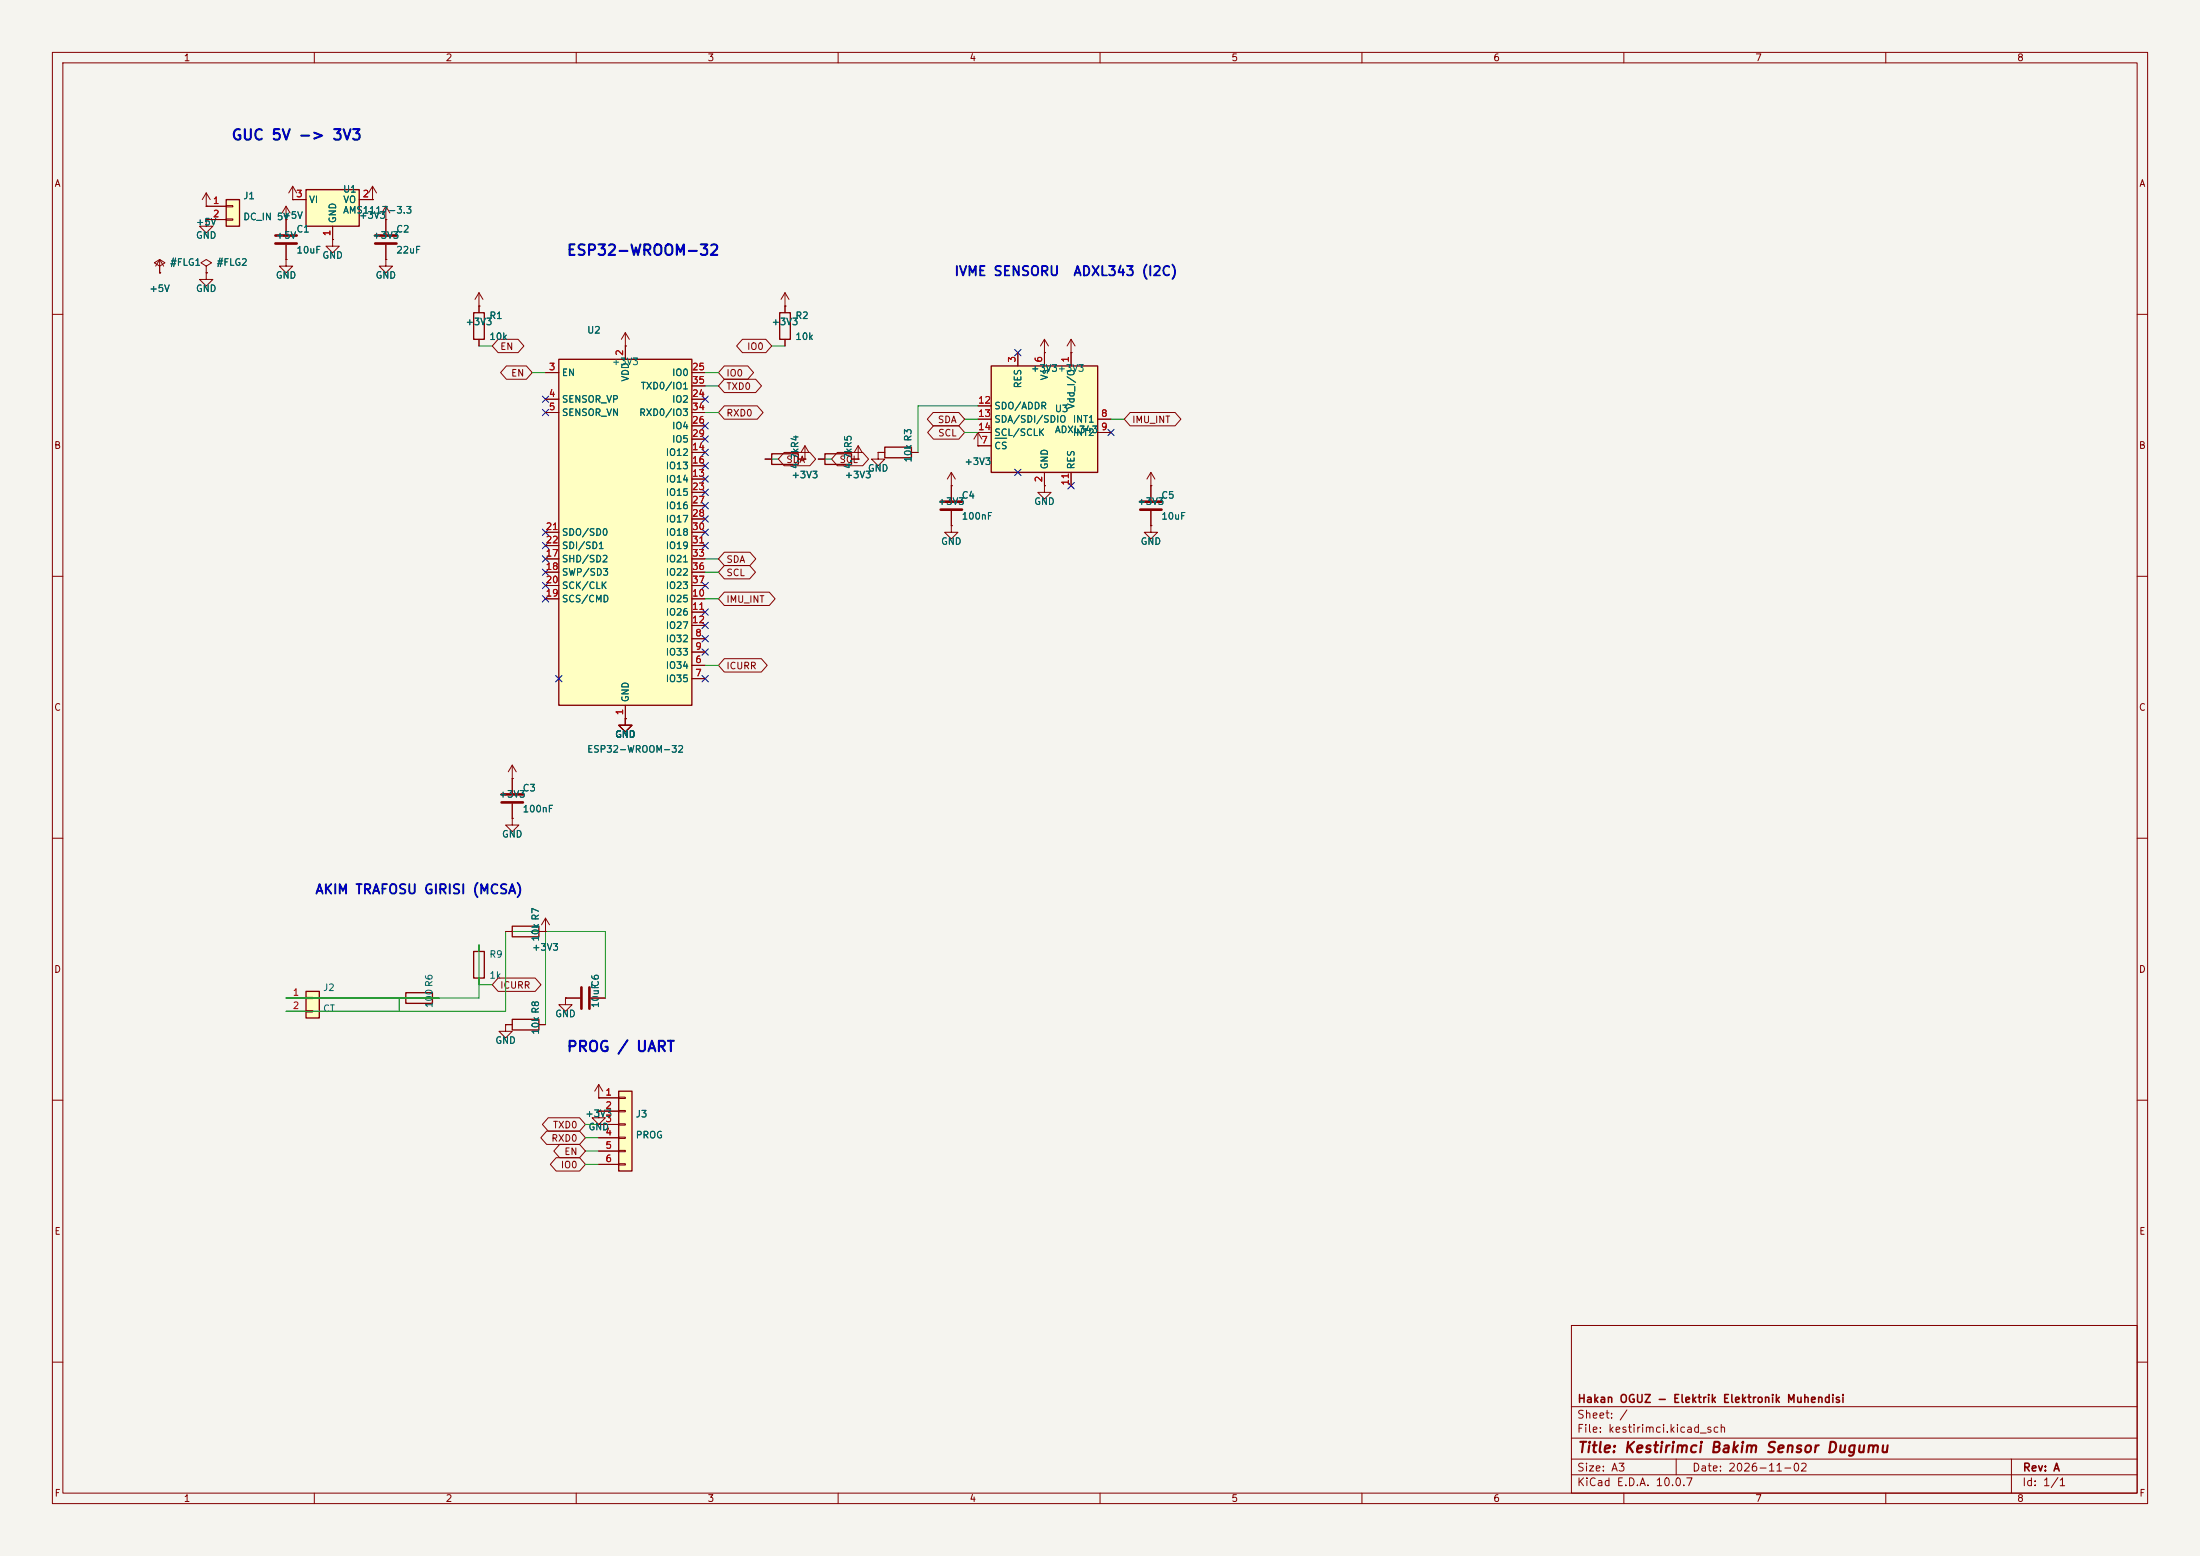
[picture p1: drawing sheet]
<svg xmlns="http://www.w3.org/2000/svg" width="420mm" height="297mm" viewBox="0 0 420 297" stroke-linecap="round" stroke-linejoin="round" font-family="sans-serif">
<path d="M0 0h420v297h-420z" fill="#f5f4ef" stroke="#f5f4ef" stroke-width=".19"/>
<g fill="none" stroke="#840000" stroke-width=".19">
<path d="M10 10h400v277h-400zM12 12h396v273h-396zM60 10v2M110 10v2M160 10v2M210 10v2M260 10v2M310 10v2M360 10v2M149.9 58.4h.1M149.9 55.9l-.8 1.3M149.9 55.9l.7 1.3"/>
<path d="M149.9 55.9v2.5M10 60h2M408 60h2M10 110h2M408 110h2M10 160h2M408 160h2M10 210h2M408 210h2M300 253h108v32h-108zM10 260h2M300 278.5h108"/>
<path d="M300 274.5h108M300 268.5h108M320 278.5v3M384 278.5v6.5M408 260h2M60 285v2M110 285v2M160 285v2M210 285v2M260 285v2M300 281.5h108M310 285v2"/>
<path d="M360 285v2"/>
</g>
<path d="M118.1 208.3h2.5v15.2h-2.5z" fill="#ffffc2"/>
<path d="M90.4 59.7h2.1v5.1h-2.1zM118.1 208.3h2.5v15.2h-2.5z" fill="none" stroke="#840000" stroke-width=".25"/>
<g fill="none" stroke="#840000" stroke-width=".19">
<path d="M91.4 58.4h.1M91.4 55.9v3.8M91.4 55.9l-.7 1.3M91.4 55.9l.8 1.3M91.4 64.8v1.2M204.5 67.3h.1M204.5 64.8l-.8 1.2M204.5 64.8l.7 1.2M204.5 64.8v2.5M181.6 92.7h.1M181.6 90.2l-.8 1.2M181.6 90.2l.8 1.2"/>
<path d="M181.6 90.2v5.3M181.6 97.5v2.8M186.7 85.1h.1M186.7 82.6l-.8 1.2M186.7 82.6l.8 1.2M186.7 82.6v2.5M181.6 100.3v1.3h1.3l-1.3 1.3-1.3-1.3h1.3M181.6 100.3h.1M114.3 212.1v1.3h1.3l-1.3 1.2-1.3-1.2h1.3M114.3 212.1h.1M114.3 209.6h3.8M114.3 212.1h3.8"/>
<path d="M114.3 214.6h3.8M114.3 217.2h3.8M114.3 219.7h3.8M118.1 209.4h1.3v.3h-1.3zM118.1 212h1.3v.2h-1.3zM118.1 214.5h1.3v.3h-1.3zM118.1 217h1.3v.3h-1.3zM118.1 219.6h1.3v.2h-1.3zM114.3 222.2h3.8M118.1 222.1h1.3v.3h-1.3z"/>
</g>
<path d="M179.6 95.8h4M179.6 97.3h4" fill="none" stroke="#840000" stroke-width=".51"/>
<path d="M189.2 69.9h20.3v20.3h-20.3z" fill="#ffffc2"/>
<path d="M148.8 59.7h2.1v5.1h-2.1zM189.2 69.9h20.3v20.3h-20.3zM147.3 86.6h5.1v2h-5.1zM157.5 86.6h5.1v2h-5.1zM168.9 85.3h5.1v2.1h-5.1zM97.8 176.8h5.1v2h-5.1zM77.5 189.5h5v2h-5zM90.4 181.6h2.1v5.1h-2.1z" fill="none" stroke="#840000" stroke-width=".25"/>
<g fill="none" stroke="#840000" stroke-width=".19">
<path d="M30.5 52.1h.1M30.5 50.8l1-.6-1-.7-1 .7 1 .6v1.3M30.5 49.5l-.8 1.3M30.5 49.5l.7 1.3M30.5 49.5v2.6M39.4 50.8l1-.6-1-.7-1 .7 1 .6v1.3M39.4 52.1h.1M39.4 52.1v1.2h1.2l-1.2 1.3-1.3-1.3h1.3M54.6 49.5v1.3h1.3l-1.3 1.3-1.3-1.3h1.3M54.6 49.5h.1M149.9 58.4v1.3M149.9 64.8v1.2"/>
<path d="M186.7 77.5h2.5M194.3 67.3v2.6M199.4 67.3h.1M199.4 64.8v5.1M199.4 64.8l-.8 1.2M199.4 64.8l.8 1.2M204.5 67.3v2.6M146 87.6h1.3M152.4 87.6h1.3M153.7 87.6h.1M153.7 85.1l-.8 1.3M153.7 85.1l.7 1.3"/>
<path d="M153.7 85.1v2.5M156.2 87.6h1.3M162.6 87.6h1.2M163.8 87.6h.1M163.8 85.1l-.7 1.3M163.8 85.1l.8 1.3M163.8 85.1v2.5M167.6 86.4v1.2h1.3l-1.3 1.3-1.2-1.3h1.2M167.6 86.4h.1M167.6 86.4h1.3M174 86.4h1.3M186.7 85.1h2.5"/>
<path d="M186.7 80h2.5M186.7 82.6h2.5M199.4 90.2v2.5M204.5 90.2v2.5M209.5 80h2.6M209.5 82.6h2.6M97.8 148.6h.1M97.8 146.1l-.8 1.2M97.8 146.1l.8 1.2M97.8 146.1v2.5M96.5 177.8h1.3M102.9 177.8h1.2"/>
<path d="M104.1 177.8h.1M104.1 175.3l-.7 1.2M104.1 175.3l.8 1.2M104.1 175.3v2.5M76.2 190.5h1.3M82.5 190.5h1.3M91.4 180.3v1.3M91.4 186.7v1.3"/>
</g>
<path d="M190 83.6h2.2" fill="none" stroke="#006464" stroke-width=".19"/>
<path d="M58.4 36.2h10.2v7h-10.2z" fill="#ffffc2"/>
<path d="M58.4 36.2h10.2v7h-10.2z" fill="none" stroke="#840000" stroke-width=".25"/>
<g fill="none" stroke="#840000" stroke-width=".19">
<path d="M39.4 39.4h.1M39.4 36.8l-.8 1.3M39.4 36.8l.7 1.3M39.4 36.8v2.6M55.9 38.1h2.5M68.6 38.1h2.5M71.1 38.1h.1M71.1 35.6l-.7 1.2M71.1 35.6l.8 1.2M71.1 35.6v2.5M73.7 39.4v5.3M73.7 39.4l-.8 1.2"/>
<path d="M73.7 39.4l.7 1.2M39.4 41.9v1.3h1.2l-1.2 1.3-1.3-1.3h1.3M39.4 41.9h.1M63.5 45.7v1.3h1.3l-1.3 1.3-1.3-1.3h1.3M63.5 45.7h.1M63.5 43.2v2.5M73.7 41.9h.1M73.7 49.5v1.3h1.2l-1.2 1.3-1.3-1.3h1.3M73.7 49.5h.1M73.7 46.7v2.8M97.8 148.6v2.8M97.8 153.4v2.8"/>
</g>
<path d="M71.6 45h4.1M71.6 46.5h4.1M95.8 151.6h4M95.8 153.2h4" fill="none" stroke="#840000" stroke-width=".51"/>
<path d="M43.2 38.1h2.5v5.1h-2.5z" fill="#ffffc2"/>
<path d="M43.2 38.1h2.5v5.1h-2.5z" fill="none" stroke="#840000" stroke-width=".25"/>
<g fill="none" stroke="#840000" stroke-width=".19">
<path d="M39.4 39.4h3.8M43.2 39.2h1.2v.3h-1.2zM54.6 39.4v5.3M54.6 39.4l-.8 1.2M54.6 39.4l.8 1.2M55.9 38.1h.1M55.9 35.6l-.8 1.2M55.9 35.6l.7 1.2M55.9 35.6v2.5M39.4 41.9h3.8M43.2 41.8h1.2v.2h-1.2zM54.6 41.9h.1"/>
<path d="M54.6 46.7v2.8M119.4 66h.1M119.4 63.5l-.8 1.3M119.4 63.5l.7 1.3M119.4 63.5v2.5M119.4 137.2v1.2h1.2l-1.2 1.3-1.3-1.3h1.3M119.4 137.2h.1M97.8 156.2v1.3h1.3l-1.3 1.3-1.3-1.3h1.3M97.8 156.2h.1"/>
</g>
<path d="M52.6 45h4M52.6 46.5h4" fill="none" stroke="#840000" stroke-width=".51"/>
<path d="M58.4 189.2h2.6v5.1h-2.6z" fill="#ffffc2"/>
<path d="M58.4 189.2h2.6v5.1h-2.6z" fill="none" stroke="#840000" stroke-width=".25"/>
<path d="M54.6 190.5h3.8M54.6 193h3.8M58.4 190.4h1.3v.2h-1.3zM58.4 192.9h1.3v.3h-1.3z" fill="none" stroke="#840000" stroke-width=".19"/>
<path d="M106.7 68.6h25.4v66h-25.4z" fill="#ffffc2"/>
<path d="M106.7 68.6h25.4v66h-25.4zM97.8 194.6h5.1v2h-5.1z" fill="none" stroke="#840000" stroke-width=".25"/>
<g fill="none" stroke="#840000" stroke-width=".19">
<path d="M39.4 39.4h.1M39.4 39.4h3.8M55.9 38.1h.1M55.9 38.1h2.5M68.6 38.1h2.5M71.1 38.1h.1M30.5 52.1h.1M39.4 52.1h.1M39.4 41.9h.1M39.4 41.9h3.8M54.6 49.5h.1M54.6 41.9h.1"/>
<path d="M54.6 41.9v2.8M54.6 46.7v2.8M63.5 45.7h.1M63.5 43.2v2.5M73.7 41.9h.1M73.7 49.5h.1M73.7 41.9v2.8M73.7 46.7v2.8M91.4 58.4h.1M91.4 58.4v1.3M149.9 58.4h.1M149.9 58.4v1.3"/>
<path d="M91.4 64.8v1.2M95.1 64.8h3.8l1.1 1.2-1.1 1.3h-3.8l-1.1-1.3zM96.7 69.8h3.8l1.1 1.3-1.1 1.3h-3.8l-1.1-1.3zM104.1 71.1h2.6M104.1 76.2h2.6M104.1 78.7h2.6M119.4 66h.1M119.4 66v2.6M132.1 71.1h2.5M132.1 76.2h2.5M132.1 78.7h2.5M132.1 73.7h2.5"/>
<path d="M138.3 72.4h6l1.1 1.3-1.1 1.2h-6l-1.1-1.2zM138.3 69.8h4.5l1.1 1.3-1.1 1.3h-4.5l-1.1-1.3zM138.3 77.5h6.3l1.1 1.2-1.1 1.3h-6.3l-1.1-1.3zM141.7 64.8h4.5l1.1 1.2-1.1 1.3h-4.5l-1.1-1.3zM149.9 64.8v1.2M178.1 78.7h4.9l1.1 1.3-1.1 1.3h-4.9l-1.1-1.3zM186.7 77.5h2.5M194.3 67.3v2.6M199.4 67.3h.1M199.4 67.3v2.6M204.5 67.3h.1M204.5 67.3v2.6"/>
<path d="M215.7 78.7h8.6l1.1 1.3-1.1 1.3h-8.6l-1.1-1.3zM132.1 91.4h2.5M132.1 86.4h2.5M132.1 88.9h2.5M132.1 94h2.5M132.1 81.3h2.5M132.1 96.5h2.5M132.1 99.1h2.5M132.1 83.8h2.5M146 87.6h1.3M149.7 86.4h4.9l1.1 1.2-1.1 1.3h-4.9l-1.1-1.3zM152.4 87.6h1.3"/>
<path d="M153.7 87.6h.1M156.2 87.6h1.3M159.9 86.4h4.8l1.1 1.2-1.1 1.3h-4.8l-1.2-1.3zM162.6 87.6h1.2M163.8 87.6h.1M167.6 86.4h.1M167.6 86.4h1.3M174 86.4h1.3M178.2 81.3h4.8l1.1 1.3-1.1 1.2h-4.8l-1.1-1.2zM181.6 92.7h.1M181.6 92.7v2.8M181.6 97.5v2.8"/>
<path d="M186.7 85.1h.1M186.7 85.1h2.5M186.7 80h2.5M186.7 82.6h2.5M199.4 92.7v1.3h1.3l-1.3 1.3-1.3-1.3h1.3M199.4 92.7h.1M199.4 90.2v2.5M204.5 90.2v2.5M209.5 80h2.6M209.5 82.6h2.6M219.7 92.7h.1M219.7 90.2v5.3"/>
<path d="M219.7 97.5v2.8M219.7 90.2l-.8 1.2M219.7 90.2l.8 1.2M104.1 114.3h2.6M104.1 106.7h2.6M104.1 109.2h2.6M104.1 111.8h2.6M104.1 101.6h2.6M104.1 104.1h2.6M132.1 114.3h2.5M132.1 116.8h2.5M132.1 119.4h2.5"/>
<path d="M132.1 106.7h2.5M132.1 109.2h2.5M132.1 111.8h2.5M132.1 101.6h2.5M132.1 104.1h2.5M138.3 107.9h4.8l1.1 1.3-1.1 1.3h-4.8l-1.1-1.3zM138.3 105.4h4.9l1.1 1.3-1.1 1.3h-4.9l-1.1-1.3zM138.3 113h8.6l1.1 1.3-1.1 1.3h-8.6l-1.1-1.3zM181.6 100.3h.1M219.7 100.3v1.3h1.3l-1.3 1.3-1.3-1.3h1.3M219.7 100.3h.1M119.4 137.2v1.2h1.2l-1.2 1.3-1.3-1.3h1.3"/>
<path d="M119.4 137.2h.1M119.4 134.6v2.6M132.1 127h2.5M132.1 129.5h2.5M132.1 121.9h2.5M132.1 124.5h2.5M138.3 125.7h7.1l1.1 1.3-1.1 1.3h-7.1l-1.1-1.3zM97.8 148.6h.1M97.8 156.2h.1M97.8 148.6v2.8M97.8 153.4v2.8M96.5 177.8h1.3"/>
<path d="M102.9 177.8h1.2M104.1 177.8h.1M95.1 186.7h7.1l1.1 1.3-1.1 1.2h-7.1l-1.1-1.2zM96.5 195.6v1.3h1.3l-1.3 1.2-1.3-1.2h1.3M96.5 195.6h.1M96.5 195.6h1.3M102.9 195.6h1.2M107.9 190.5v1.3h1.3l-1.3 1.2-1.2-1.2h1.2M107.9 190.5h.1M107.9 190.5h2.8M112.8 190.5h2.8M104.4 215.9h6.2l1.2 1.3-1.2 1.2h-6.2l-1.2-1.2z"/>
<path d="M104.7 213.4h5.9l1.2 1.2-1.2 1.3h-5.9l-1.2-1.3zM106.8 218.4h3.8l1.2 1.3-1.2 1.3h-3.8l-1.1-1.3zM114.3 209.6h.1M114.3 212.1h.1M114.3 207l-.8 1.3M114.3 207l.8 1.3M114.3 207v2.6M114.3 209.6h3.8M114.3 212.1h3.8M114.3 214.6h3.8M114.3 217.2h3.8M114.3 219.7h3.8"/>
<path d="M106.2 221h4.4l1.2 1.2-1.2 1.3h-4.4l-1.1-1.3zM114.3 222.2h3.8"/>
</g>
<path d="M217.7 95.8h4M217.7 97.3h4M111 188.5v4M112.5 188.5v4" fill="none" stroke="#840000" stroke-width=".51"/>
<g fill="none" stroke="#009600" stroke-width=".19">
<path d="M91.4 66h2.6M101.6 71.1h2.5M134.6 71.1h2.6M134.6 73.7h2.6M134.6 78.7h2.6M147.3 66h2.6M186.7 77.5h-11.4v8.9M146 87.6h2.6M156.2 87.6h2.5M184.1 80h2.6M184.1 82.6h2.6M212.1 80h2.5"/>
<path d="M134.6 106.7h2.6M134.6 109.2h2.6M134.6 114.3h2.6M134.6 127h2.6M104.1 177.8v17.8M76.2 190.5v2.5M91.4 180.3v10.2h-36.8M91.4 188h2.6M115.6 190.5v-12.7h-19.1v15.2h-41.9M111.8 214.6h2.5M111.8 217.2h2.5M111.8 219.7h2.5"/>
<path d="M111.8 222.2h2.5"/>
</g>
<g fill="none" stroke="#000084" stroke-width=".19">
<path d="M103.5 75.6l1.2 1.2M103.5 78.1l1.2 1.2M104.7 75.6l-1.2 1.2M104.7 78.1l-1.2 1.2M134 75.6l1.2 1.2M135.2 75.6l-1.2 1.2M193.7 66.7l1.2 1.2M194.9 66.7l-1.2 1.2M134 88.3l1.2 1.2M134 98.5l1.2 1.2M134 80.7l1.2 1.2M134 83.2l1.2 1.2"/>
<path d="M134 85.8l1.2 1.2M134 90.8l1.2 1.2M134 93.4l1.2 1.2M134 95.9l1.2 1.2M135.2 88.3l-1.2 1.2M135.2 80.7l-1.2 1.2M135.2 98.5l-1.2 1.2M135.2 83.2l-1.2 1.2M135.2 85.8l-1.2 1.2M135.2 90.8l-1.2 1.2M135.2 93.4l-1.2 1.2M135.2 95.9l-1.2 1.2"/>
<path d="M193.7 89.6l1.2 1.2M194.9 89.6l-1.2 1.2M203.9 92.1l1.2 1.2M205.1 92.1l-1.2 1.2M211.5 81.9l1.2 1.3M212.7 81.9l-1.2 1.3M103.5 106.1l1.2 1.2M103.5 108.6l1.2 1.2M103.5 111.2l1.2 1.2M103.5 103.5l1.2 1.2M103.5 113.7l1.2 1.2M103.5 101l1.2 1.2"/>
<path d="M104.7 106.1l-1.2 1.2M104.7 108.6l-1.2 1.2M104.7 111.2l-1.2 1.2M104.7 103.5l-1.2 1.2M104.7 113.7l-1.2 1.2M104.7 101l-1.2 1.2M134 103.5l1.2 1.2M134 116.2l1.2 1.2M134 111.2l1.2 1.2M134 101l1.2 1.2M134 118.8l1.2 1.2M135.2 103.5l-1.2 1.2"/>
<path d="M135.2 116.2l-1.2 1.2M135.2 111.2l-1.2 1.2M135.2 101l-1.2 1.2M135.2 118.8l-1.2 1.2M106.1 128.9l1.2 1.2M107.3 128.9l-1.2 1.2M134 123.9l1.2 1.2M134 121.3l1.2 1.2M134 128.9l1.2 1.2M135.2 123.9l-1.2 1.2M135.2 121.3l-1.2 1.2M135.2 128.9l-1.2 1.2"/>
</g>
<path d="M190 83.6h2.2" fill="none" stroke="#006464" stroke-width=".19"/>
<g font-size="2" fill="#0000c2">
<text x="44.1" y="27.3">GUC 5V -&gt; 3V3</text>
<text x="108.1" y="49.3">ESP32-WROOM-32</text>
<text x="108.1" y="201.3">PROG / UART</text>
</g>
<text font-size="2" fill="#840000" x="301" y="277.8">Title: Kestirimci Bakim Sensor Dugumu</text>
<g font-size="1.8" fill="#0000c2">
<text x="182.1" y="53.1">IVME SENSORU</text>
<text x="204.8" y="53.1">ADXL343 (I2C)</text>
<text x="60.1" y="171.1">AKIM TRAFOSU GIRISI (MCSA)</text>
</g>
<g font-size="1.5" fill="#840000">
<text x="301" y="268.1">Hakan OGUZ - Elektrik Elektronik Muhendisi</text>
<text x="300.9" y="273.8">File: kestirimci.kicad_sch</text>
<text x="300.9" y="271.1">Sheet: /</text>
<text x="300.9" y="281.2">Size: A3</text>
<text x="322.9" y="281.2">Date: 2026-11-02</text>
<text x="386" y="281.2">Rev: A</text>
<text x="300.9" y="284">KiCad E.D.A. 10.0.7</text>
<text x="385.9" y="284">Id: 1/1</text>
</g>
<g font-size="1.3" fill="#840000">
<text x="35" y="12">1</text>
<text x="85" y="12">2</text>
<text x="135" y="12">3</text>
<text x="185" y="12">4</text>
<text x="235" y="12">5</text>
<text x="285" y="12">6</text>
<text x="335" y="12">7</text>
<text x="385" y="12">8</text>
<text x="10.3" y="36">A</text>
<text x="408.3" y="36">A</text>
<text x="95.4" y="67.1">EN</text>
<text x="142.5" y="67.1">IO0</text>
<text x="97.5" y="72.2">EN</text>
<text x="138.6" y="74.7">TXD0</text>
<text x="138.6" y="72.2">IO0</text>
<text x="138.6" y="79.8">RXD0</text>
<text x="178.9" y="81.1">SDA</text>
<text x="179" y="83.6">SCL</text>
<text x="216" y="81.1">IMU_INT</text>
<text x="10.2" y="86">B</text>
<text x="150" y="88.7">SDA</text>
<text x="160.2" y="88.7">SCL</text>
<text x="408.2" y="86">B</text>
<text x="138.6" y="107.7">SDA</text>
<text x="138.6" y="110.3">SCL</text>
<text x="138.6" y="115.4">IMU_INT</text>
<text x="138.6" y="128.1">ICURR</text>
<text x="10.2" y="136">C</text>
<text x="408.2" y="136">C</text>
<text x="10.2" y="186">D</text>
<text x="408.2" y="186">D</text>
<text x="95.4" y="189">ICURR</text>
<text x="105.4" y="215.7">TXD0</text>
<text x="105.1" y="218.2">RXD0</text>
<text x="107.6" y="220.8">EN</text>
<text x="107" y="223.3">IO0</text>
<text x="10.3" y="236">E</text>
<text x="408.3" y="236">E</text>
<text x="10.3" y="286">F</text>
<text x="35" y="287">1</text>
<text x="85" y="287">2</text>
<text x="135" y="287">3</text>
<text x="185" y="287">4</text>
<text x="235" y="287">5</text>
<text x="285" y="287">6</text>
<text x="335" y="287">7</text>
<text x="385" y="287">8</text>
<text x="408.3" y="286">F</text>
</g>
<g font-size="1.3" fill="#a90000">
<text x="40.5" y="39.2">1</text>
<text x="40.5" y="41.8">2</text>
<text x="56.4" y="38">3</text>
<text x="69.1" y="38">2</text>
<text x="63.4" y="45.2" transform="rotate(-90 63.4 45.2)">1</text>
<text x="104.7" y="71">3</text>
<text x="119.2" y="68" transform="rotate(-90 119.2 68)">2</text>
<text x="132" y="71">25</text>
<text x="194.2" y="69.3" transform="rotate(-90 194.2 69.3)">3</text>
<text x="199.3" y="69.3" transform="rotate(-90 199.3 69.3)">6</text>
<text x="204.3" y="69.3" transform="rotate(-90 204.3 69.3)">1</text>
<text x="104.7" y="76.1">4</text>
<text x="132" y="76.1">24</text>
<text x="132" y="73.5">35</text>
<text x="186.6" y="77.3">12</text>
<text x="104.7" y="78.6">5</text>
<text x="132" y="81.1">26</text>
<text x="132" y="83.7">29</text>
<text x="132" y="78.6">34</text>
<text x="186.6" y="79.9">13</text>
<text x="186.6" y="82.4">14</text>
<text x="210.1" y="79.9">8</text>
<text x="210.1" y="82.4">9</text>
<text x="132" y="86.2">14</text>
<text x="132" y="88.8">16</text>
<text x="187.2" y="85">7</text>
<text x="132" y="91.3">13</text>
<text x="132" y="93.8">23</text>
<text x="199.3" y="92.2" transform="rotate(-90 199.3 92.2)">2</text>
<text x="204.3" y="92.8" transform="rotate(-90 204.3 92.8)">11</text>
<text x="104.1" y="101.5">21</text>
<text x="132" y="96.4">27</text>
<text x="132" y="98.9">28</text>
<text x="132" y="101.5">30</text>
<text x="104.1" y="106.5">17</text>
<text x="104.1" y="104">22</text>
<text x="132" y="104">31</text>
<text x="132" y="106.5">33</text>
<text x="104.1" y="109.1">18</text>
<text x="104.1" y="111.6">20</text>
<text x="132" y="109.1">36</text>
<text x="132" y="111.6">37</text>
<text x="104.1" y="114.2">19</text>
<text x="132" y="114.2">10</text>
<text x="132" y="116.7">11</text>
<text x="132" y="119.2">12</text>
<text x="132.6" y="121.8">8</text>
<text x="132.6" y="124.3">9</text>
<text x="132.6" y="126.9">6</text>
<text x="132.6" y="129.4">7</text>
<text x="119.2" y="136.6" transform="rotate(-90 119.2 136.6)">1</text>
<text x="55.8" y="190.4">1</text>
<text x="55.8" y="192.9">2</text>
<text x="115.5" y="209.4">1</text>
<text x="115.5" y="212">2</text>
<text x="115.5" y="214.5">3</text>
<text x="115.5" y="217">4</text>
<text x="115.5" y="219.6">5</text>
<text x="115.5" y="222.1">6</text>
</g>
<g font-size="1.3" fill="#006464">
<text x="46.3" y="38.3">J1</text>
<text x="58.9" y="39.1">VI</text>
<text x="65.4" y="37.1">U1</text>
<text x="65.4" y="41.1">AMS1117-3.3</text>
<text x="65.4" y="39.1">VO</text>
<text x="37.3" y="45.9">GND</text>
<text x="37.3" y="43.3">+5V</text>
<text x="46.3" y="42.3">DC_IN 5V</text>
<text x="52.5" y="45.9">+5V</text>
<text x="53.8" y="42.1">+5V</text>
<text x="56.5" y="44.7">C1</text>
<text x="64.5" y="42.7" transform="rotate(-90 64.5 42.7)">GND</text>
<text x="68.5" y="42.1">+3V3</text>
<text x="71" y="45.9">+3V3</text>
<text x="75.5" y="44.7">C2</text>
<text x="32.4" y="51">#FLG1</text>
<text x="41.3" y="51">#FLG2</text>
<text x="52.5" y="53.5">GND</text>
<text x="56.5" y="48.7">10uF</text>
<text x="61.4" y="49.7">GND</text>
<text x="71.6" y="53.5">GND</text>
<text x="75.5" y="48.7">22uF</text>
<text x="28.4" y="56">+5V</text>
<text x="37.3" y="56">GND</text>
<text x="88.8" y="62.4">+3V3</text>
<text x="93.3" y="61.2">R1</text>
<text x="93.3" y="65.2">10k</text>
<text x="112" y="64">U2</text>
<text x="147.2" y="62.4">+3V3</text>
<text x="151.7" y="61.2">R2</text>
<text x="151.7" y="65.2">10k</text>
<text x="116.7" y="70">+3V3</text>
<text x="196.7" y="71.3">+3V3+3V3</text>
<text x="107.2" y="72.1">EN</text>
<text x="107.2" y="77.2">SENSOR_VP</text>
<text x="120.3" y="72.9" transform="rotate(-90 120.3 72.9)">VDD</text>
<text x="122.2" y="74.6">TXD0/IO1</text>
<text x="128.2" y="77.2">IO2</text>
<text x="128.2" y="72.1">IO0</text>
<text x="195.3" y="74.2" transform="rotate(-90 195.3 74.2)">RES</text>
<text x="200.4" y="72.7" transform="rotate(-90 200.4 72.7)">Vs</text>
<text x="107.2" y="79.7">SENSOR_VN</text>
<text x="121.9" y="79.7">RXD0/IO3</text>
<text x="128.2" y="82.2">IO4</text>
<text x="189.7" y="78.4">SDO/ADDR</text>
<text x="189.7" y="81">SDA/SDI/SDIO</text>
<text x="189.7" y="83.5">SCL/SCLK</text>
<text x="201.3" y="79">U3</text>
<text x="201.3" y="83">ADXL343</text>
<text x="204.7" y="81">INT1</text>
<text x="204.7" y="83.5">INT2</text>
<text x="205.4" y="78.2" transform="rotate(-90 205.4 78.2)">Vdd_I/O</text>
<text x="127" y="87.3">IO12</text>
<text x="127" y="89.9">IO13</text>
<text x="128.2" y="84.8">IO5</text>
<text x="152.7" y="89.6" transform="rotate(-90 152.7 89.6)">4.7kR4</text>
<text x="162.9" y="89.6" transform="rotate(-90 162.9 89.6)">4.7kR5</text>
<text x="174.3" y="88.4" transform="rotate(-90 174.3 88.4)">10k R3</text>
<text x="184" y="89.1">+3V3</text>
<text x="189.7" y="86.1">CS</text>
<text x="200.4" y="89.7" transform="rotate(-90 200.4 89.7)">GND</text>
<text x="205.4" y="89.7" transform="rotate(-90 205.4 89.7)">RES</text>
<text x="127" y="92.4">IO14</text>
<text x="127" y="94.9">IO15</text>
<text x="151" y="91.6">+3V3</text>
<text x="161.2" y="91.6">+3V3</text>
<text x="165.6" y="90.3">GND</text>
<text x="183.5" y="95.5">C4</text>
<text x="221.6" y="95.5">C5</text>
<text x="127" y="97.5">IO16</text>
<text x="127" y="100">IO17</text>
<text x="178.9" y="96.7">+3V3</text>
<text x="183.5" y="99.5">100nF</text>
<text x="197.3" y="96.7">GND</text>
<text x="217" y="96.7">+3V3</text>
<text x="221.6" y="99.5">10uF</text>
<text x="107.2" y="107.6">SHD/SD2</text>
<text x="107.2" y="102.6">SDO/SD0</text>
<text x="107.2" y="105.1">SDI/SD1</text>
<text x="127" y="102.6">IO18</text>
<text x="127" y="105.1">IO19</text>
<text x="127" y="107.6">IO21</text>
<text x="179.5" y="104.3">GND</text>
<text x="217.6" y="104.3">GND</text>
<text x="107.2" y="110.2">SWP/SD3</text>
<text x="107.2" y="112.7">SCK/CLK</text>
<text x="127" y="110.2">IO22</text>
<text x="127" y="112.7">IO23</text>
<text x="107.2" y="115.3">SCS/CMD</text>
<text x="127" y="115.3">IO25</text>
<text x="127" y="117.8">IO26</text>
<text x="127" y="122.9">IO32</text>
<text x="127" y="125.4">IO33</text>
<text x="127" y="120.3">IO27</text>
<text x="127" y="128">IO34</text>
<text x="127" y="130.5">IO35</text>
<text x="120.3" y="134.1" transform="rotate(-90 120.3 134.1)">GND</text>
<text x="112" y="144">ESP32-WROOM-32</text>
<text x="117.3" y="141.1">GND</text>
<text x="95.1" y="152.6">+3V3</text>
<text x="99.7" y="151.4">C3</text>
<text x="99.7" y="155.4">100nF</text>
<text x="95.7" y="160.2">GND</text>
<text x="103.2" y="179.8" transform="rotate(-90 103.2 179.8)">10k R7</text>
<text x="93.3" y="183.1">R9</text>
<text x="101.5" y="181.8">+3V3</text>
<text x="61.6" y="189.5">J2</text>
<text x="93.3" y="187.1">1k</text>
<text x="114.6" y="188.5" transform="rotate(-90 114.6 188.5)">C6</text>
<text x="61.6" y="193.5">CT</text>
<text x="82.9" y="192.5" transform="rotate(-90 82.9 192.5)">100R6</text>
<text x="103.2" y="197.6" transform="rotate(-90 103.2 197.6)">10k R8</text>
<text x="105.9" y="194.5">GND</text>
<text x="114.6" y="192.5" transform="rotate(-90 114.6 192.5)">10uF</text>
<text x="94.5" y="199.5">GND</text>
<text x="111.6" y="213.5">+3V3</text>
<text x="121.3" y="213.6">J3</text>
<text x="112.2" y="216.1">GND</text>
<text x="121.3" y="217.6">PROG</text>
</g>
</svg>
